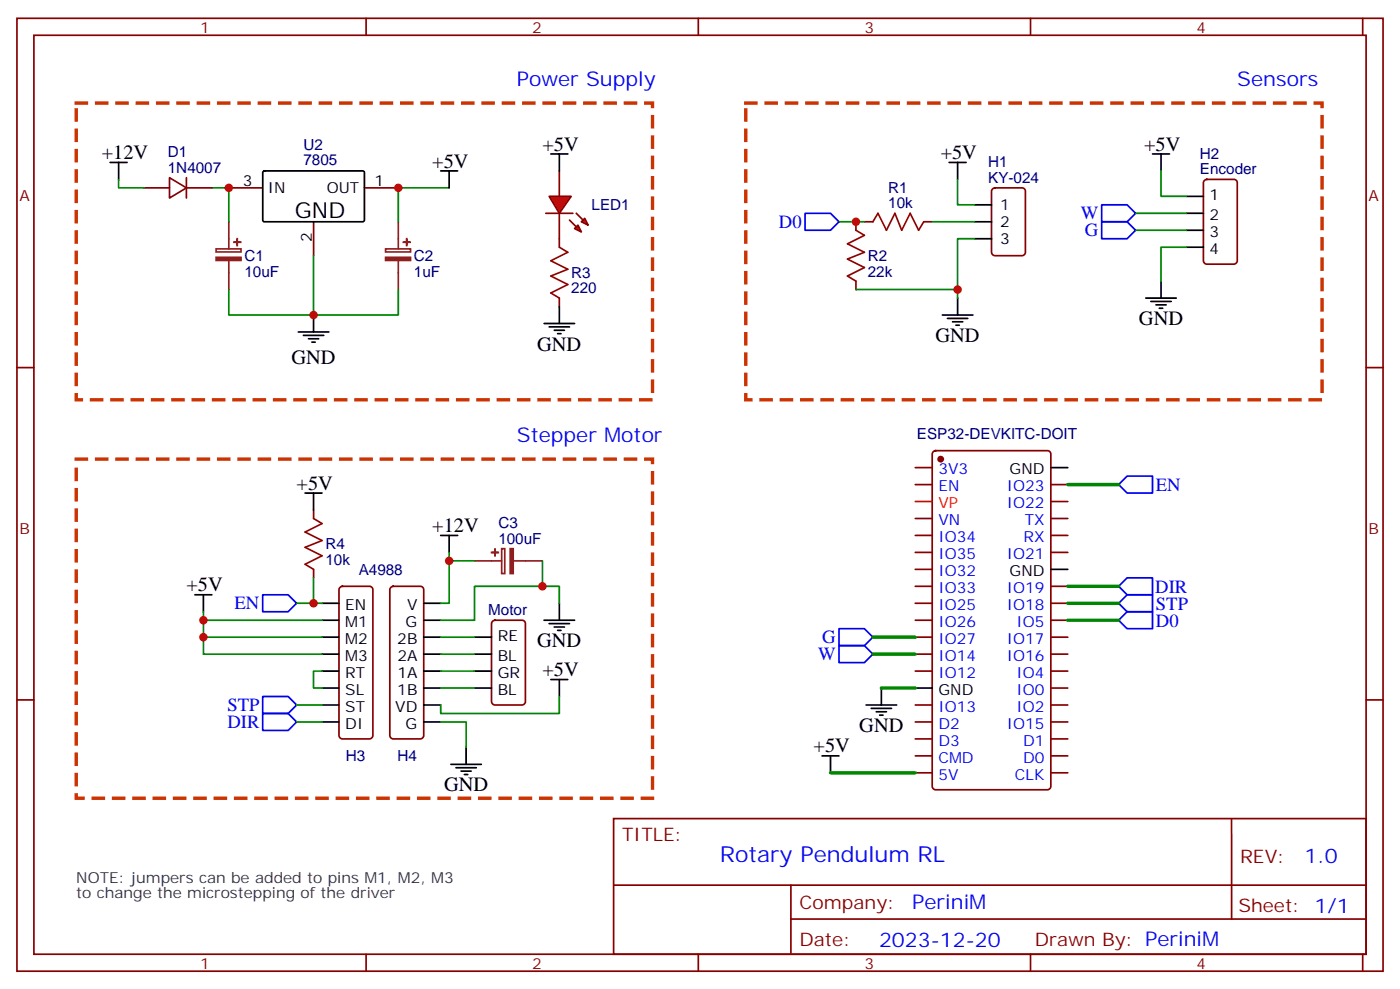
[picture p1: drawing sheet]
<svg xmlns="http://www.w3.org/2000/svg" width="291mm" height="206mm" viewBox="0 0 291 206" stroke-linecap="round" stroke-linejoin="round" font-family="sans-serif">
<g fill="none" stroke="#870000" stroke-width=".35">
<path d="M3.5 3.8h284.4v198.3h-284.4zM7.1 7.3h277.2v191.2h-277.2zM76.2 3.8v3.5M145.3 3.8v3.5M214.5 3.8v3.5M283.6 3.8v3.5M30 39.1h5.3M35.3 37l3.5 2.1-3.5 2.1zM38.8 39.1h5.3M38.8 37v4.2M47.6 39.1h7.1M75.8 39.1h7.1"/>
<path d="M206.6 39.3l.5-.2h5.6a.71 .71 0 0 1 .7 .7v12.7a.76 .76 0 0 1-.7 .7h-5.6a.76 .76 0 0 1-.7-.7v-12.7zM250.7 37.5l.5-.2h5.6a.71 .71 0 0 1 .7 .7v16.3a.76 .76 0 0 1-.7 .7h-5.6a.76 .76 0 0 1-.7-.7v-16.3zM65.3 46.1v7.1M178.2 46.1v1.8M178.2 58.5v1.8M179.9 46.1h1.8M192.3 46.1h1.7M3.5 76.5h3.6M284.3 76.5h3.6M190.5 97.3h3.5M194.3 94l.4-.2h23.3a.71 .71 0 0 1 .7 .7v69.1a.76 .76 0 0 1-.7 .7h-23.3a.76 .76 0 0 1-.7-.7v-69.1zM190.5 100.8h3.5"/>
<path d="M190.5 107.9h3.5M190.5 111.4h3.5M190.5 114.9h3.5M190.5 118.5h3.5M218.7 100.8h3.5M218.7 107.9h3.5M218.7 111.4h3.5M218.7 114.9h3.5M218.7 104.4h3.5M190.5 122h3.5M190.5 125.5h3.5M190.5 129h3.5"/>
<path d="M190.5 132.6h3.5M190.5 136.1h3.5M190.5 139.6h3.5M218.7 122h3.5M218.7 125.5h3.5M218.7 129h3.5M218.7 132.6h3.5M218.7 136.1h3.5M218.7 139.6h3.5M3.5 145.6h3.6M190.5 146.7h3.5M190.5 150.2h3.5"/>
<path d="M190.5 153.7h3.5M190.5 157.3h3.5M218.7 146.7h3.5M218.7 150.2h3.5M218.7 153.7h3.5M218.7 157.3h3.5M218.7 143.2h3.5M284.3 145.6h3.6M127.7 170.3h156.6v28.2h-156.6zM190.5 160.8h3.5M218.7 160.8h3.5M256.3 170.3v20.9"/>
<path d="M76.2 198.5v3.6M127.7 184.2h156.5M145.3 198.5v3.6M164.6 191.2h119.6M164.6 184.2v14.1M214.5 198.5v3.6M283.6 198.5v3.6"/>
</g>
<circle cx="195.8" cy="95.5" r=".53" fill="#870000" stroke="#870000" stroke-width=".35"/>
<path d="M190.5 104.4h3.5" fill="none" stroke="#f00" stroke-width=".35"/>
<g fill="none" stroke="#000" stroke-width=".35">
<path d="M22.9 33.8h3.6M24.7 33.8v3.5M54.7 35.7l.3-.1h20.7l.1 .3v10.1l-.3 .1h-20.6l-.2-.3zM91.7 35.6h3.5M93.5 35.6v3.5M197.6 33.8h3.5M199.3 33.8v3.5M239.9 32h3.5M241.7 32v3.6M202.8 49.7h3.6M202.8 42.6h3.6M202.8 46.1h3.6"/>
<path d="M241.7 58.5v3.5M246.9 40.9h3.6M246.9 44.4h3.6M246.9 47.9h3.6M246.9 51.4h3.6M62.1 69.1h6.3M63.1 69.8h4.3M64.2 70.5h2.1M64.9 71.2h.7M65.3 65.5v3.6M196.1 65.5h6.4M197.2 66.3h4.2"/>
<path d="M198.3 67h2.1M199 67.7h.7M199.3 62v3.5M238.5 62h6.3M239.5 62.7h4.3M240.6 63.4h2.1M241.3 64.1h.7M218.7 97.3h3.5M218.7 118.5h3.5M190.5 143.2h3.5"/>
</g>
<path d="M45 51.8h5.2v.6h-5.2zM47.6 46.1v5.7M47.6 54.3v6M80.3 51.8h5.1v.6h-5.1zM82.9 46.1v5.7M82.9 54.3v6" fill="none" stroke="#8c2424" stroke-width=".35"/>
<g fill="#8c2424" stroke="#8c2424" stroke-width=".35">
<path d="M45 53.6h5.2v.6h-5.2z"/>
<path d="M48.7 50.4h1.4z"/>
<path d="M49.4 49.7v1.4z"/>
<path d="M80.3 53.6h5.1v.6h-5.1z"/>
<path d="M84 50.4h1.4z"/>
<path d="M84.6 49.7l.1 1.4z"/>
</g>
<g fill="none" stroke="#008700" stroke-width=".35">
<path d="M24.7 37.3v1.8h5.3M44.1 39.1h3.5v7M93.5 39.1h-10.6v7M199.3 37.3v5.3h3.5M241.7 35.6v5.3h5.2M65.3 53.2v12.3M174.6 46.1h5.3M194 46.1h8.8M202.8 49.7h-3.5v12.3M236.4 44.4h10.5M236.4 47.9h10.5M246.9 51.4h-5.2v7.1"/>
<path d="M47.6 60.3v5.2h35.3v-5.2M178.2 60.3h21.1"/>
</g>
<path d="M167.6 44.4h5.3l1.7 1.7-1.7 1.8h-5.3zM229.3 42.6h5.3l1.8 1.8-1.8 1.7h-5.3zM229.3 46.1h5.3l1.8 1.8-1.8 1.8h-5.3z" fill="none" stroke="#00f" stroke-width=".35"/>
<path d="M178.2 47.9l1.7 1.1-3.5 1.7 3.5 1.8-3.5 1.4 3.5 1.8-3.5 1.7 1.8 1.1M181.7 46.1l1-1.7 1.8 3.5 1.8-3.5 1.4 3.5 1.7-3.5 1.8 3.5 1.1-1.8" fill="none" stroke="#a10000" stroke-width=".35"/>
<g fill="#f00" stroke="#870000" stroke-width=".35">
<path d="M114.3 40.9h4.6l-2.5 3.5z"/>
<path d="M113.6 44.4h5.6z"/>
</g>
<g fill="#870000" stroke="#870000" stroke-width=".35">
<path d="M119.9 44.4l1.5 1.4z"/>
<path d="M118.5 45.8l1.4 1.4z"/>
</g>
<g fill="#f00" stroke="#870000" stroke-width=".35">
<path d="M121 46.1l.7-.7 .7 1.4z"/>
<path d="M119.6 47.6l.7-.8 .7 1.5z"/>
</g>
<path d="M116.4 35.6v5.3M116.4 44.4v7M116.4 62v1.8M65.3 106.1v1.8M65.3 118.5v1.7M70.8 122.2l.5-.2h5.6a.71 .71 0 0 1 .7 .7v30.3a.76 .76 0 0 1-.7 .7h-5.6a.76 .76 0 0 1-.7-.7v-30.3zM81.4 122.2l.4-.2h5.7a.71 .71 0 0 1 .7 .7v30.3a.76 .76 0 0 1-.7 .7h-5.7a.76 .76 0 0 1-.7-.7v-30.3zM102.5 129.3l.5-.3h5.7a.71 .71 0 0 1 .7 .8v16.2a.76 .76 0 0 1-.7 .7h-5.7a.76 .76 0 0 1-.7-.7v-16.2z" fill="none" stroke="#870000" stroke-width=".35"/>
<g fill="none" stroke="#000" stroke-width=".35">
<path d="M114.7 32h3.5M116.4 32v3.6M113.2 67.3h6.4M114.3 68h4.2M115.4 68.7h2.1M116.1 69.4h.7M116.4 63.8v3.5M63.5 102.6h3.5M65.3 102.6v3.5M91.7 111.4h3.5M93.5 111.4v3.5M40.6 123.8h3.5"/>
<path d="M42.3 123.8v3.5M67 125.5h3.6M67 129h3.6M67 132.6h3.6M67 136.1h3.6M67 139.6h3.6M88.2 125.5h3.5M88.2 129h3.5M88.2 132.6h3.5M88.2 136.1h3.5M88.2 139.6h3.5M98.8 132.6h3.5"/>
<path d="M98.8 136.1h3.5M98.8 139.6h3.5M113.2 129h6.4M114.3 129.8h4.2M115.4 130.5h2.1M116.1 131.2h.7M116.4 125.5v3.5M67 143.2h3.6M67 146.7h3.6M67 150.2h3.6M88.2 143.2h3.5M88.2 146.7h3.5"/>
<path d="M88.2 150.2h3.5M93.8 159h6.4M94.9 159.7h4.2M97 155.5v3.5M98.8 143.2h3.5M114.7 141.4h3.5M116.4 141.4v3.5M171.1 157.3h3.5M172.9 157.3v3.5M180.3 146.7h6.3M181.3 147.4h4.3M182.4 148.1h2.1"/>
<path d="M183.1 148.8h.7M183.4 143.2v3.5M96 160.4h2.1M96.7 161.1h.7"/>
</g>
<path d="M116.4 51.4l1.8 1.1-3.5 1.8 3.5 1.7-3.5 1.4 3.5 1.8-3.5 1.8 1.7 1M65.3 107.9l1.7 1-3.5 1.8 3.5 1.8-3.5 1.4 3.5 1.7-3.5 1.8 1.8 1.1" fill="none" stroke="#a10000" stroke-width=".35"/>
<g fill="none" stroke="#008700" stroke-width=".35">
<path d="M93.5 114.9v10.6h-1.8M93.5 116.7h5.3M112.9 116.7v5.3M42.3 127.3v1.7h24.7M42.3 129v3.6h24.7M42.3 132.6v3.5h24.7M61.7 125.5h5.3M65.3 120.2v5.3M67 139.6h-1.7v3.6h1.7M91.7 132.6h7.1M91.7 136.1h7.1M91.7 139.6h7.1"/>
<path d="M116.4 125.5v-3.5h-17.6v7h-7.1M61.7 146.7h5.3M61.7 150.2h5.3M91.7 150.2h5.3v5.3M91.7 143.2h7.1M116.4 144.9v3.5h-24.7v-1.7"/>
</g>
<path d="M232.8 100.8l1.8-1.7h5.3v3.5h-5.3zM54.7 123.8h5.3l1.7 1.7-1.7 1.8h-5.3zM174.6 130.8h5.3l1.8 1.8-1.8 1.7h-5.3zM174.6 134.3h5.3l1.8 1.8-1.8 1.8h-5.3zM232.8 122l1.8-1.8h5.3v3.6h-5.3zM232.8 125.5l1.8-1.7h5.3v3.5h-5.3zM232.8 129l1.8-1.7h5.3v3.5h-5.3zM54.7 144.9h5.3l1.7 1.8-1.7 1.7h-5.3zM54.7 148.4h5.3l1.7 1.8-1.7 1.8h-5.3z" fill="none" stroke="#00f" stroke-width=".35"/>
<path d="M98.8 116.7h5.6M104.4 114.2h.7v5.1h-.7zM106.9 116.7h6" fill="none" stroke="#8c2424" stroke-width=".35"/>
<g fill="#8c2424" stroke="#8c2424" stroke-width=".35">
<path d="M106.2 114.2h.6v5.1h-.6z"/>
<path d="M103 114.2v1.4z"/>
<path d="M102.3 114.9l1.4 .1z"/>
</g>
<path d="M15.9 21.4h119.9v61.8h-119.9zM155.2 21.4h120v61.8h-120zM15.9 95.5h119.9v70.6h-119.9z" fill="none" stroke="#c30" stroke-width=".71" stroke-dasharray="2.1 2.1"/>
<path d="M222.2 100.8h10.6M181.7 132.6h8.8M181.7 136.1h8.8M222.2 122h10.6M222.2 125.5h10.6M222.2 129h10.6M183.4 143.2h7.1M172.9 160.8h17.6" fill="none" stroke="#008700" stroke-width=".71"/>
<g fill="#c00">
<circle cx="65.3" cy="65.5" r=".88"/>
<circle cx="47.6" cy="39.1" r=".88"/>
<circle cx="82.9" cy="39.1" r=".88"/>
<circle cx="178.2" cy="46.1" r=".88"/>
<circle cx="199.3" cy="60.3" r=".88"/>
<circle cx="93.5" cy="116.7" r=".88"/>
<circle cx="112.9" cy="122" r=".88"/>
<circle cx="65.3" cy="125.5" r=".88"/>
<circle cx="42.3" cy="132.6" r=".88"/>
<circle cx="42.3" cy="129" r=".88"/>
</g>
<text font-size="4.6" x="61.4" y="45.4">GND</text>
<text font-size="4.6" fill="#00f" x="149.8" y="179.3">Rotary Pendulum RL</text>
<g font-size="4.2" fill="#00f">
<text x="107.6" y="17.9">Power Supply</text>
<text x="257.5" y="17.9">Sensors</text>
<text x="107.6" y="92">Stepper Motor</text>
<text x="271.5" y="179.6">1.0</text>
<text x="189.9" y="189.1">PeriniM</text>
<text x="183" y="196.9">2023-12-20</text>
</g>
<g font-size="4.2">
<text x="21.2" y="33.1">+12V</text>
<text x="90" y="34.9">+5V</text>
<text x="112.9" y="31.3">+5V</text>
<text x="195.8" y="33.1">+5V</text>
<text x="238.1" y="31.3">+5V</text>
<text x="194.7" y="71.2">GND</text>
<text x="237.1" y="67.7">GND</text>
<text x="60.7" y="75.8">GND</text>
<text x="111.8" y="73">GND</text>
<text x="61.7" y="101.9">+5V</text>
<text x="90" y="110.7">+12V</text>
<text x="38.8" y="123">+5V</text>
<text x="111.8" y="134.7">GND</text>
<text x="112.9" y="140.7">+5V</text>
<text x="178.9" y="152.3">GND</text>
<text x="169.3" y="156.6">+5V</text>
<text x="92.4" y="164.7">GND</text>
</g>
<g font-size="3.9" fill="#00f">
<text x="162.1" y="47.4">D0</text>
<text x="225" y="45.6">W</text>
<text x="225.8" y="49.1">G</text>
<text x="240.5" y="102.2">EN</text>
<text x="240.5" y="123.3">DIR</text>
<text x="48.8" y="126.8">EN</text>
<text x="240.6" y="130.4">D0</text>
<text x="240.6" y="126.8">STP</text>
<text x="170.3" y="137.3">W</text>
<text x="171.1" y="133.8">G</text>
<text x="47.3" y="147.9">STP</text>
<text x="47.3" y="151.4">DIR</text>
</g>
<g font-size="3.9" fill="#800">
<text x="129.5" y="174.9">TITLE:</text>
<text x="258.1" y="179.6">REV:</text>
<text x="166.4" y="189.1">Company:</text>
<text x="257.7" y="189.7">Sheet: 1/1</text>
<text x="166.4" y="196.8">Date:</text>
<text x="215.4" y="196.9">Drawn By: PeriniM</text>
</g>
<g font-size="3.2" fill="#800">
<text x="41.6" y="6.8">1</text>
<text x="110.8" y="6.8">2</text>
<text x="179.9" y="6.8">3</text>
<text x="249.1" y="6.8">4</text>
<text x="4.1" y="41.9">A</text>
<text x="284.9" y="41.9">A</text>
<text x="4.1" y="111.1">B</text>
<text x="284.9" y="111.1">B</text>
<text x="41.6" y="201.5">1</text>
<text x="110.8" y="201.5">2</text>
<text x="179.9" y="201.5">3</text>
<text x="249.1" y="201.5">4</text>
</g>
<g font-size="3.2" fill="#000080">
<text x="34.9" y="35.9">1N4007</text>
<text x="34.9" y="32.7">D1</text>
<text x="63.2" y="34.3">7805</text>
<text x="63.2" y="31.2">U2</text>
<text x="205.7" y="34.8">H1</text>
<text x="249.8" y="33.1">H2</text>
<text x="184.9" y="40.1">R1</text>
<text x="205.7" y="38">KY-024</text>
<text x="249.8" y="36.3">Encoder</text>
<text x="123.1" y="43.8">LED1</text>
<text x="184.9" y="43.3">10k</text>
<text x="50.9" y="57.6">10uF</text>
<text x="50.9" y="54.3">C1</text>
<text x="86.1" y="57.6">1uF</text>
<text x="86.1" y="54.3">C2</text>
<text x="118.9" y="57.9">R3</text>
<text x="180.6" y="57.5">22k</text>
<text x="180.6" y="54.3">R2</text>
<text x="118.9" y="61.1">220</text>
<text x="190.8" y="91.4">ESP32-DEVKITC-DOIT</text>
<text x="103.7" y="113.1">100uF</text>
<text x="103.7" y="109.9">C3</text>
<text x="67.7" y="117.5">10k</text>
<text x="67.7" y="114.3">R4</text>
<text x="74.7" y="119.6">A4988</text>
<text x="101.6" y="128">Motor</text>
<text x="72" y="158.4">H3</text>
<text x="82.7" y="158.4">H4</text>
</g>
<g font-size="3.2">
<text x="50.5" y="38.7">3</text>
<text x="55.7" y="40.1">IN</text>
<text x="68" y="40.1">OUT</text>
<text x="78" y="38.7">1</text>
<text x="251.8" y="41.6">1</text>
<text x="208.1" y="43.7">1</text>
<text x="208.1" y="47.2">2</text>
<text x="251.8" y="45.8">2</text>
<text x="64.9" y="50.3" transform="rotate(-90 64.9 50.3)">2</text>
<text x="208.1" y="50.7">3</text>
<text x="251.8" y="49.3">3</text>
<text x="251.8" y="52.8">4</text>
<text x="210.1" y="98.7">GND</text>
<text x="210.1" y="119.9">GND</text>
<text x="71.9" y="126.9">EN</text>
<text x="71.9" y="130.5">M1</text>
<text x="84.4" y="130.5">G</text>
<text x="84.7" y="126.9">V</text>
<text x="71.9" y="134">M2</text>
<text x="71.9" y="137.5">M3</text>
<text x="82.7" y="134">2B</text>
<text x="82.7" y="137.5">2A</text>
<text x="103.6" y="133.3">RE</text>
<text x="103.6" y="137.5">BL</text>
<text x="71.9" y="141">RT</text>
<text x="82.7" y="141">1A</text>
<text x="103.6" y="141">GR</text>
<text x="71.9" y="144.6">SL</text>
<text x="71.9" y="148.1">ST</text>
<text x="82.3" y="148.1">VD</text>
<text x="82.7" y="144.6">1B</text>
<text x="103.6" y="144.6">BL</text>
<text x="195.3" y="144.6">GND</text>
<text x="71.9" y="151.6">DI</text>
<text x="84.4" y="151.6">G</text>
</g>
<g font-size="3.2" fill="#00f">
<text x="195.3" y="98.7">3V3</text>
<text x="195.3" y="102.2">EN</text>
<text x="209.6" y="102.2">IO23</text>
<text x="209.6" y="105.8">IO22</text>
<text x="195.3" y="109.3">VN</text>
<text x="195.3" y="112.8">IO34</text>
<text x="213" y="112.8">RX</text>
<text x="213.3" y="109.3">TX</text>
<text x="195.3" y="116.3">IO35</text>
<text x="195.3" y="119.9">IO32</text>
<text x="209.6" y="116.3">IO21</text>
<text x="195.3" y="123.4">IO33</text>
<text x="209.6" y="123.4">IO19</text>
<text x="195.3" y="126.9">IO25</text>
<text x="195.3" y="130.5">IO26</text>
<text x="209.6" y="126.9">IO18</text>
<text x="211.6" y="130.5">IO5</text>
<text x="195.3" y="134">IO27</text>
<text x="195.3" y="137.5">IO14</text>
<text x="209.6" y="134">IO17</text>
<text x="209.6" y="137.5">IO16</text>
<text x="195.3" y="141">IO12</text>
<text x="211.6" y="141">IO4</text>
<text x="195.3" y="148.1">IO13</text>
<text x="211.6" y="144.6">IO0</text>
<text x="211.6" y="148.1">IO2</text>
<text x="195.3" y="151.6">D2</text>
<text x="195.3" y="155.2">D3</text>
<text x="209.6" y="151.6">IO15</text>
<text x="213" y="155.2">D1</text>
<text x="195.3" y="158.7">CMD</text>
<text x="213" y="158.7">D0</text>
<text x="195.3" y="162.2">5V</text>
<text x="211.2" y="162.2">CLK</text>
</g>
<text font-size="3.2" fill="#f00" x="195.3" y="105.8">VP</text>
<g font-size="3.2" fill="#333">
<text x="15.9" y="183.7">NOTE: jumpers can be added to pins M1, M2, M3</text>
<text x="15.9" y="186.9">to change the microstepping of the driver</text>
</g>
</svg>
